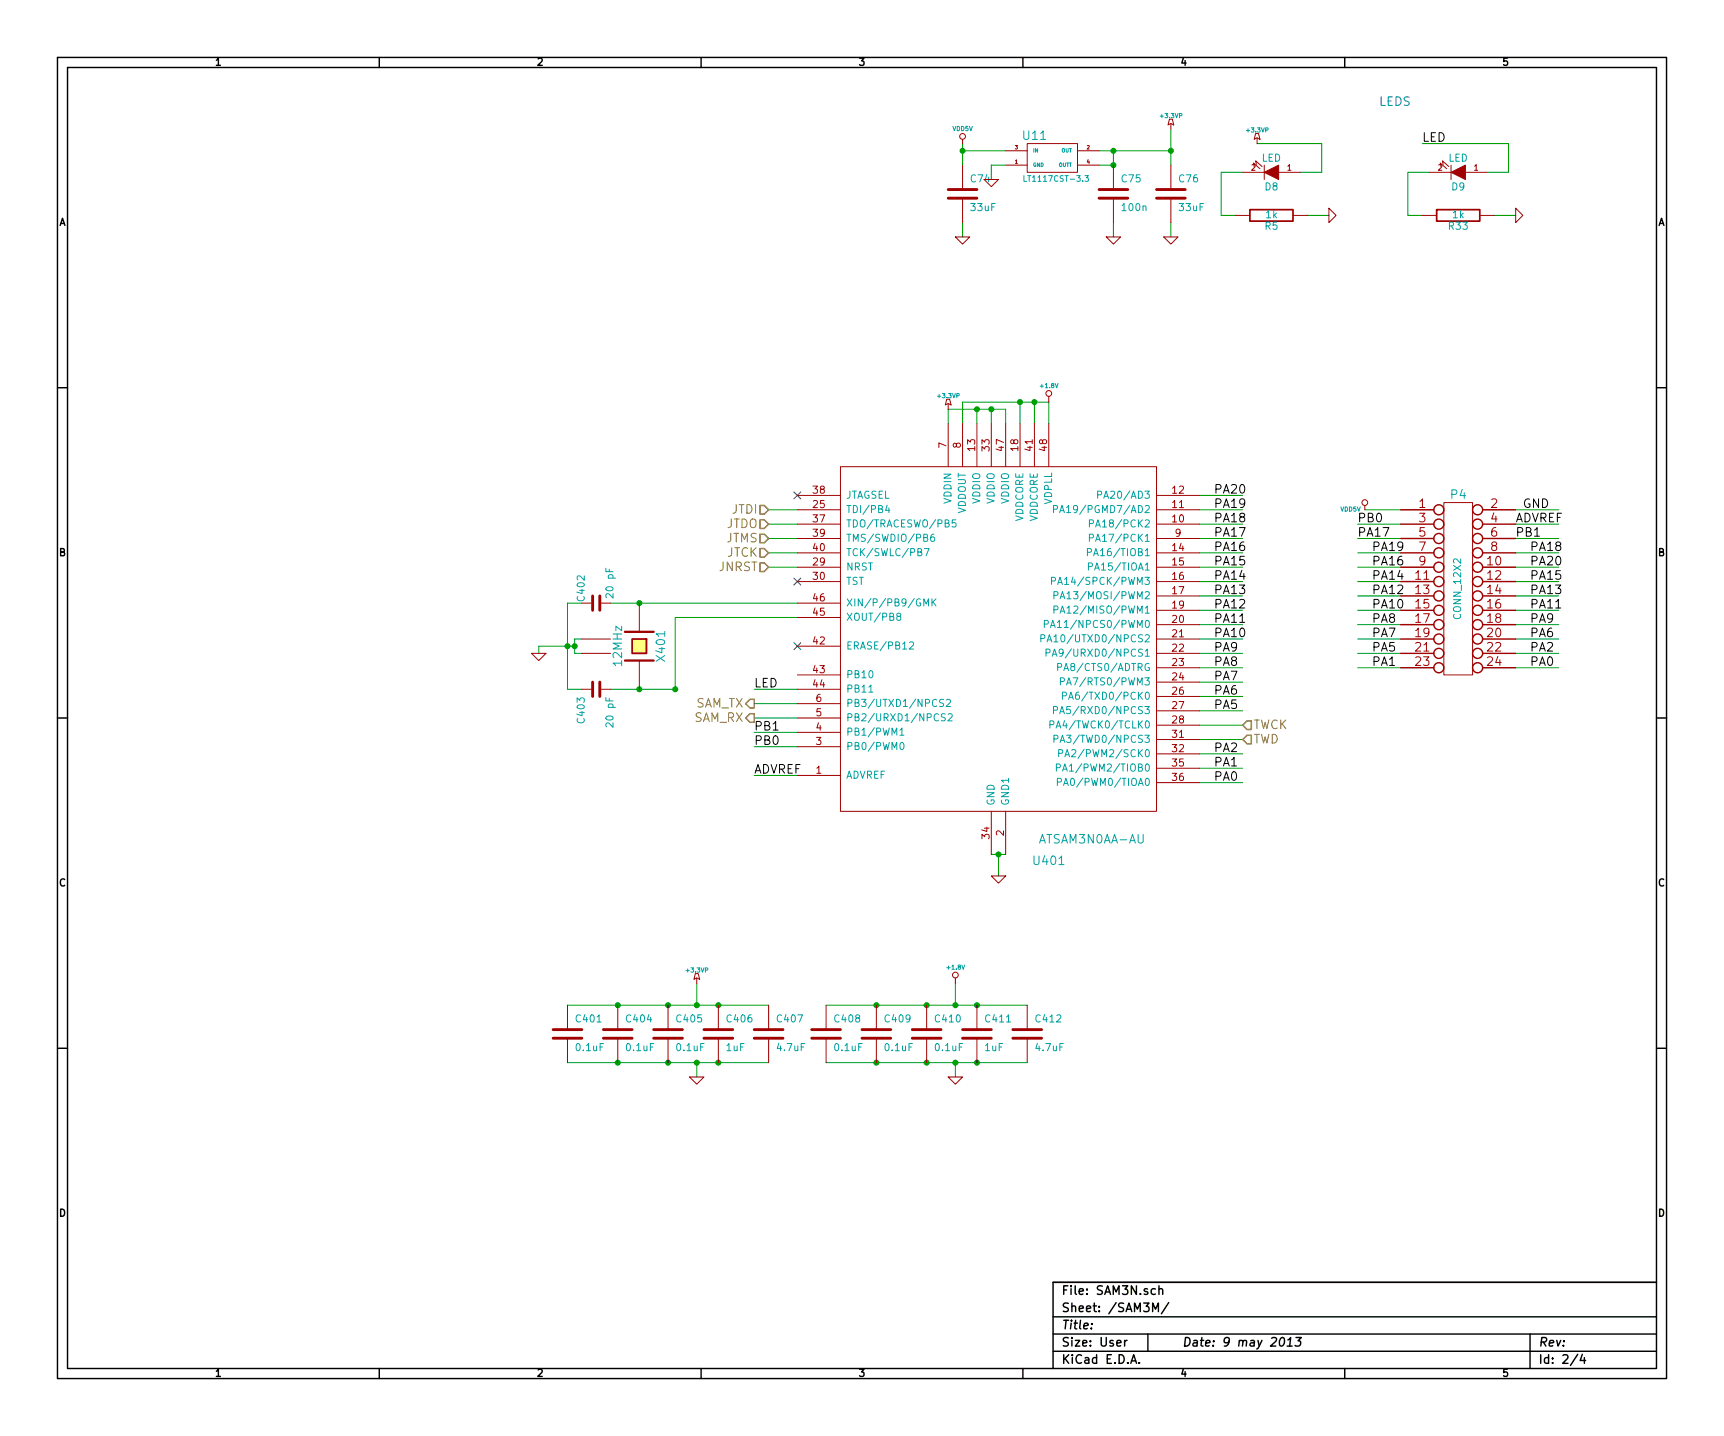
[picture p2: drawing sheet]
<svg xmlns="http://www.w3.org/2000/svg" width="305mm" height="254mm" viewBox="0 0 305 254" stroke-linecap="round" stroke-linejoin="round" font-family="sans-serif">
<g fill="none" stroke="#000" stroke-width=".25">
<path d="M10.2 10.2h284.4v233.6h-284.4zM11.9 11.9h281v230.2h-281zM67.1 10.2v1.7M124 10.2v1.7M180.8 10.2v1.7M237.7 10.2v1.7M10.2 68.6h1.7M292.9 68.6h1.7M10.2 127h1.7M292.9 127h1.7M10.2 185.4h1.7M292.9 185.4h1.7"/>
<path d="M186.2 232.9h106.7M186.2 239h106.7M186.2 236h106.7M193 234.1v.2M198.8 237.1v1M199.3 237.1l-.3 .1-.2 .2M202.9 236v3M203.8 232v-1.5l.5 1.1 .5-1.1v1.5M204.3 228a.48 .48 0 0 0-.7 .1v.7l.2 .2 .5-.1M204.9 228.1l.1-.1a.36 .36 0 0 1 .6 .2v.8M204.9 227.4v1.6M206.6 230.4l-1.3 2"/>
<path d="M226.4 236.7l.4-.1a.88 .88 0 0 1-.3 1.5l-.3-.3a1.19 1.19 0 0 1 .2-1.1zM227.6 238.1h.8M227.7 237l.5-.4-.2 1.5M229.1 236.6h1l-.6 .6h.3l.2 .3-.1 .3-.3 .3-.6-.1M270.5 236v6.1M278.9 239.5l-1.3 2M279.8 239.5l-.4 1.1h.9M292.9 226.8h-106.7v15.3M67.1 242.1v1.7M124 242.1v1.7M180.8 242.1v1.7M199.9 241.1l.5-1.5 .5 1.5"/>
<path d="M200.1 240.7h.7M201.4 241v.1M237.7 242.1v1.7M280.1 240.1v1"/>
</g>
<g fill="none" stroke="#00a000" stroke-width=".18">
<path d="M170.2 25.4v3.8M170.2 39.4v2.5M170.2 26.7h7.6M177.8 29.2h-2.5v2.6M194.3 26.7h12.7M196.8 26.7v2.5h-2.5M196.8 39.4v2.5M207 22.9v6.3M207 39.4v2.5M219.7 30.5h-3.8v7.6h2.5M222.2 25.4h11.5v5.1h-3.8M231.1 38.1h3.8"/>
<path d="M251.5 25.4h15.2v5.1h-3.8M252.7 30.5h-3.8v7.6h2.6M264.2 38.1h3.8M167.6 74.9v-2.5h10.2v2.5M170.2 74.9v-3.8h15.2v3.8M172.7 72.4v2.5M175.3 72.4v2.5M180.3 71.1v3.8M182.9 71.1v3.8M135.9 90.2h5.1M135.9 95.3h5.1M135.9 92.7h5.1"/>
<path d="M135.9 97.8h5.1M212.1 90.2h7.6M212.1 95.3h7.6M212.1 92.7h7.6M212.1 97.8h7.6M212.1 87.6h7.6M240 95.3h7.6M240 92.7h7.6M240 97.8h7.6M241.3 90.2h6.3M268 90.2h7.6M268 95.3h7.6"/>
<path d="M268 92.7h7.6M268 97.8h7.6M101.6 114.3h-6.4v1.3M102.9 106.7h-2.6v15.2h2.6M102.9 113h-1.3v2.6h1.3M107.9 106.7h33.1M135.9 100.3h5.1M141 109.2h-21.6v12.7h-11.5M212.1 100.3h7.6M212.1 115.6h7.6M212.1 113h7.6M212.1 105.4h7.6"/>
<path d="M212.1 102.9h7.6M212.1 118.1h7.6M212.1 108h7.6M212.1 110.5h7.6M240 100.3h7.6M240 115.6h7.6M240 113h7.6M240 105.4h7.6M240 102.9h7.6M240 118.1h7.6M240 108h7.6M240 110.5h7.6"/>
<path d="M268 100.3h7.6M268 115.6h7.6M268 113h7.6M268 105.4h7.6M268 102.9h7.6M268 118.1h7.6M268 108h7.6M268 110.5h7.6M133.3 121.9h7.7M133.3 129.5h7.7M133.3 127h7.7M133.3 124.5h7.7"/>
<path d="M133.3 137.2h7.7M133.3 132.1h7.7M212.1 130.8h7.6M212.1 128.3h7.6M212.1 120.7h7.6M212.1 123.2h7.6M212.1 125.7h7.6M212.1 138.4h7.6M212.1 133.4h7.6M212.1 135.9h7.6M175.3 151.1h2.5M176.5 151.1v3.8"/>
<path d="M100.3 177.8h35.6M123.2 174v3.8M146 177.8h35.6M168.9 174v3.8M100.3 188h35.6M123.2 188v2.5M146 188h35.6M168.9 188v2.5"/>
</g>
<g fill="#00a000" stroke="#00a000" stroke-width=".25">
<circle cx="154.9" cy="177.8" r=".41"/>
<circle cx="168.9" cy="177.8" r=".41"/>
<circle cx="163.8" cy="177.8" r=".41"/>
<circle cx="163.8" cy="188" r=".41"/>
<circle cx="172.7" cy="188" r=".41"/>
<circle cx="172.7" cy="177.8" r=".41"/>
<circle cx="168.9" cy="188" r=".41"/>
<circle cx="154.9" cy="188" r=".41"/>
<circle cx="109.2" cy="188" r=".41"/>
<circle cx="123.2" cy="188" r=".41"/>
<circle cx="127" cy="177.8" r=".41"/>
<circle cx="127" cy="188" r=".41"/>
<circle cx="118.1" cy="188" r=".41"/>
<circle cx="118.1" cy="177.8" r=".41"/>
<circle cx="123.2" cy="177.8" r=".41"/>
<circle cx="119.4" cy="121.9" r=".41"/>
<circle cx="100.3" cy="114.3" r=".41"/>
<circle cx="101.6" cy="114.3" r=".41"/>
<circle cx="113" cy="121.9" r=".41"/>
<circle cx="113" cy="106.7" r=".41"/>
<circle cx="175.3" cy="72.4" r=".41"/>
<circle cx="182.9" cy="71.1" r=".41"/>
<circle cx="170.2" cy="26.7" r=".41"/>
<circle cx="196.8" cy="29.2" r=".41"/>
<circle cx="196.8" cy="26.7" r=".41"/>
<circle cx="207" cy="26.7" r=".41"/>
<circle cx="180.3" cy="71.1" r=".41"/>
<circle cx="172.7" cy="72.4" r=".41"/>
<circle cx="176.5" cy="151.1" r=".41"/>
<circle cx="109.2" cy="177.8" r=".41"/>
</g>
<g fill="none" stroke="#a00000" stroke-width=".18">
<path d="M170.2 24.6v.8M170.2 29.2v4.3M170.2 35.1v4.3M174 31.8h2.5l-1.2 1.2zM177.8 29.2h3.8M177.8 26.7h3.8M181.6 25.4h8.9v5.1h-8.9zM190.5 29.2h3.8M190.5 26.7h3.8M196.8 29.2v4.3M196.8 35.1v4.3M206.8 21.1h.5l.2 1-.5-.3-.5 .3z"/>
<path d="M207 21.8v1.1M207 29.2v4.3M207 35.1v4.3M218.4 38.1h2.6M219.7 30.5h3.8M221.7 29.5l-.1-.7 1.2 1M222 23.6h.5l.3 1-.6-.2-.5 .2zM222.1 29.1l-.1-.7 1.1 1.1M222.2 24.4v1M223.5 29.2v2.6M226.1 30.5h3.8M228.6 38.1h2.5"/>
<path d="M234.9 36.8l1.3 1.3-1.3 1.3zM251.5 38.1h2.5M252.7 30.5h3.8M254.8 29.5l-.2-.7 1.2 1M255.1 29.1l-.1-.7 1.2 1.1M256.5 29.2v2.6M259.1 30.5h3.8M261.6 38.1h2.6M268 36.8l1.2 1.3-1.2 1.3zM168.9 41.9h2.5l-1.2 1.3zM195.6 41.9h2.5l-1.3 1.3zM205.7 41.9h2.6l-1.3 1.3z"/>
<path d="M167.4 70.6h.5l.2 1-.5-.2-.5 .2zM167.6 71.4v1M167.6 74.9v7.7M170.2 74.9v7.7M172.7 74.9v7.7M175.3 74.9v7.7M177.8 74.9v7.7M180.3 74.9v7.7M182.9 74.9v7.7M185.4 70.1v1M185.4 74.9v7.7M141 95.3h7.6"/>
<path d="M141 92.7h7.6M141 97.8h7.6M141 90.2h7.6M141 87.6h7.6M148.6 82.6h55.9v60.9h-55.9zM204.5 95.3h7.6M204.5 92.7h7.6M204.5 97.8h7.6M204.5 90.2h7.6M204.5 87.6h7.6M241.3 89.4v.8M255.3 88.9h5v30.5h-5z"/>
<path d="M94 115.6h2.5l-1.3 1.2zM102.9 106.7h1.6M102.9 115.6h5M102.9 113h5M106 105.4h.1M106.3 106.7h1.6M113 106.7v5.1M113 116.8v5.1M141 106.7h7.6M141 102.9h7.6M141 114.3h7.6M141 119.4h7.6"/>
<path d="M141 100.3h7.6M141 109.2h7.6M204.5 115.6h7.6M204.5 113h7.6M204.5 110.5h7.6M204.5 102.9h7.6M204.5 118.1h7.6M204.5 100.3h7.6M204.5 105.4h7.6M204.5 108h7.6M102.9 121.9h1.6M106 120.7h.1"/>
<path d="M106.3 121.9h1.6M141 121.9h7.6M141 137.2h7.6M141 132.1h7.6M141 129.5h7.6M141 127h7.6M141 124.5h7.6M204.5 130.8h7.6M204.5 133.4h7.6M204.5 120.7h7.6M204.5 135.9h7.6M204.5 123.2h7.6"/>
<path d="M204.5 138.4h7.6M204.5 125.7h7.6M204.5 128.3h7.6M175.3 154.9h2.5l-1.3 1.3zM175.3 143.5v7.6M177.8 143.5v7.6M100.3 177.8v4.3M109.2 177.8v4.3M118.1 177.8v4.3M122.9 172.2h.5l.3 1-.5-.2-.5 .2zM123.2 173v1M127 177.8v4.3"/>
<path d="M135.9 177.8v4.3M146 177.8v4.3M154.9 177.8v4.3M163.8 177.8v4.3M168.9 173v1M172.7 177.8v4.3M181.6 177.8v4.3M100.3 183.6v4.4M109.2 183.6v4.4M118.1 183.6v4.4M121.9 190.5h2.6l-1.3 1.3zM127 183.6v4.4"/>
<path d="M135.9 183.6v4.4M146 183.6v4.4M154.9 183.6v4.4M163.8 183.6v4.4M167.6 190.5h2.6l-1.3 1.3zM172.7 183.6v4.4M181.6 183.6v4.4"/>
<circle cx="170.2" cy="24.1" r=".51"/>
<circle cx="185.4" cy="69.6" r=".51"/>
<circle cx="241.3" cy="88.9" r=".51"/>
<circle cx="168.9" cy="172.5" r=".51"/>
</g>
<g fill="none" stroke="#a00000" stroke-width=".25">
<path d="M247.6 90.2h5.9M247.6 92.7h5.9M247.6 95.3h5.9M247.6 97.8h5.9M262.1 90.2h5.9M262.1 92.7h5.9M262.1 95.3h5.9M262.1 97.8h5.9M247.6 100.3h5.9M247.6 113h5.9M247.6 102.9h5.9M247.6 115.6h5.9"/>
<path d="M247.6 105.4h5.9M247.6 118.1h5.9M247.6 108h5.9M247.6 110.5h5.9M262.1 100.3h5.9M262.1 113h5.9M262.1 102.9h5.9M262.1 115.6h5.9M262.1 105.4h5.9M262.1 118.1h5.9M262.1 108h5.9M262.1 110.5h5.9"/>
<circle cx="254.4" cy="90.2" r=".89"/>
<circle cx="254.4" cy="92.7" r=".89"/>
<circle cx="254.4" cy="95.2" r=".89"/>
<circle cx="254.4" cy="97.8" r=".89"/>
<circle cx="261.2" cy="95.2" r=".89"/>
<circle cx="261.2" cy="97.8" r=".89"/>
<circle cx="261.2" cy="90.2" r=".89"/>
<circle cx="261.2" cy="92.7" r=".89"/>
<circle cx="254.4" cy="110.5" r=".89"/>
<circle cx="254.4" cy="100.3" r=".89"/>
<circle cx="254.4" cy="105.4" r=".89"/>
<circle cx="254.4" cy="118.1" r=".89"/>
<circle cx="254.4" cy="113" r=".89"/>
<circle cx="254.4" cy="107.9" r=".89"/>
<circle cx="254.4" cy="115.6" r=".89"/>
<circle cx="254.4" cy="102.9" r=".89"/>
<circle cx="261.2" cy="115.6" r=".89"/>
<circle cx="261.2" cy="118.1" r=".89"/>
<circle cx="261.2" cy="100.3" r=".89"/>
<circle cx="261.2" cy="105.4" r=".89"/>
<circle cx="261.2" cy="113" r=".89"/>
<circle cx="261.2" cy="110.5" r=".89"/>
<circle cx="261.2" cy="107.9" r=".89"/>
<circle cx="261.2" cy="102.9" r=".89"/>
</g>
<path d="M134.4 99.6h.7l.8 .7-.8 .8h-.7zM134.4 97h.7l.8 .8-.8 .8h-.7zM134.4 94.5h.7l.8 .8-.8 .7h-.7zM134.4 91.9h.7l.8 .8-.8 .8h-.7zM134.4 89.4h.7l.8 .8-.8 .7h-.7zM132.6 126.2h.7v1.6h-.7l-.8-.8zM132.6 123.7h.7v1.5h-.7l-.8-.7zM220.5 130h.7v1.6h-.7l-.8-.8zM220.5 127.5h.7v1.5h-.7l-.8-.7z" fill="none" stroke="#808000" stroke-width=".25"/>
<g fill="none" stroke="#a00000" stroke-width=".51">
<path d="M167.6 35.1h5.1M167.6 33.5h5.1M194.3 35.1h5.1M194.3 33.5h5.1M204.5 35.1h5M204.5 33.5h5M104.8 105.4v2.6zM106 105.4v2.6zM104.8 120.7v2.5zM106 120.7v2.5zM97.8 183.6h5.1M97.8 182.1h5.1"/>
<path d="M106.7 183.6h5.1M106.7 182.1h5.1M115.6 183.6h5M115.6 182.1h5M124.5 183.6h5M124.5 182.1h5M133.3 183.6h5.1M133.3 182.1h5.1M143.5 183.6h5.1M143.5 182.1h5.1M152.4 183.6h5.1M152.4 182.1h5.1"/>
<path d="M161.3 183.6h5.1M161.3 182.1h5.1M170.2 183.6h5.1M170.2 182.1h5.1M179.1 183.6h5M179.1 182.1h5"/>
</g>
<path d="M140.4 87l1.2 1.2M141.6 87l-1.2 1.2M140.4 102.3l1.2 1.2M140.4 113.7l1.2 1.2M141.6 102.3l-1.2 1.2M141.6 113.7l-1.2 1.2" fill="none" stroke="#0000c0" stroke-width=".18"/>
<path d="M110.5 111.8h5.1M110.5 116.8h5.1" fill="none" stroke="#a00000" stroke-width=".41"/>
<path d="M111.8 113h2.5v2.6h-2.5z" fill="#ffff80" stroke="#ffff80" stroke-width=".25"/>
<path d="M221 37.1h7.6v2h-7.6zM254 37.1h7.6v2h-7.6zM111.8 113h2.5v2.6h-2.5z" fill="none" stroke="#a00000" stroke-width=".3"/>
<g fill="none" stroke="#00a0a0" stroke-width=".18">
<path d="M181 31.1v1h.5M191.8 31.1h.6l-.3 .3 .3 .1v.5l-.1 .1-.5-.1M156.8 89.4l-.2 .9h.7M157.1 89.8v.9M163.4 97h.9l-.6 1.3M165.1 94.5l-.3 .1a.87 .87 0 0 0 0 1.2l.4-.2v-.5l-.4-.1-.3 .2M169 91.9h-.6l-.1 .7 .2-.2 .5 .2v.5l-.2 .1-.5-.1M186.3 90.1l.6-.1v-.5l-.2-.1h-.4v1.3M187.4 90.7l.4-1.3 .4 1.3M187.5 90.3h.6M192.3 97.7l.6-.1v-.4l-.2-.2h-.4v1.3M192.6 95.1h.6l.1-.5-.2-.1h-.5v1.3"/>
<path d="M192.6 92.6h.6l.1-.5-.2-.2h-.5v1.3M194.1 87.5h.6v-.5l-.2-.1h-.4v1.2M158.8 109l-.2-.1v-.3l.4-.1 .2 .1v.3l-.6 .2-.1 .1v.3l.3 .2h.2l.3-.2-.1-.4-.2-.1M160.8 113.7l.5-.2 .2 .4-.8 .9h.8M163.3 107.2v-1.3l.5 .9 .4-.9v1.3M164.8 105.9v1.3M164.9 106.5l.6 .7M165.5 105.9l-.7 .8M184 112.9h.6l.1-.5-.2-.1h-.5v1.2M184.6 110.4l.6-.1 .1-.4-.2-.2h-.5v1.3M184.9 115.5l.6-.1 .1-.5-.2-.1h-.5v1.3M185.1 113.5l.4-1.2 .5 1.2"/>
<path d="M185.2 113.2h.6M185.7 111l.4-1.3 .5 1.3M185.9 110.6h.5M185.9 102.8l.6-.1 .1-.5-.2-.1h-.5v1.3M186 116.1l.4-1.3 .5 1.3M186.2 115.7h.5M186.3 105.3h.6l.1-.5-.2-.2h-.5v1.3M186.3 107.8h.6l.1-.5-.2-.1h-.5v1.3M187 118h.6l.1-.5-.2-.2h-.5v1.3M187 103.4l.4-1.3 .4 1.3M187.1 103h.6M187.4 105.9l.4-1.3 .5 1.3"/>
<path d="M187.4 108.5l.4-1.3 .5 1.3M187.6 105.6h.5M187.6 108.1h.5M192.4 100.2h.6l.1-.5-.2-.1h-.5v1.2M153.6 122.4h.7M159.1 129.2l.4-.4v1.2M159.1 130h.7M159.2 131.4l.2-.1a.67 .67 0 0 1 .4 .7 .67 .67 0 0 1-.4 .6l-.2-.1-.1-.4zM166.8 123.8l-.5-.1-.1 .1v.5l.6 .2v.2l-.2 .3-.5-.1M167.1 126.3l-.5-.1-.1 .2v.4l.6 .2v.3l-.2 .2h-.5M167.3 123.8l.5-.1 .2 .4-.7 .9h.7M167.6 126.4l.5-.2 .3 .4-.8 .9h.8"/>
<path d="M185.6 128.2l.6-.1 .1-.5-.2-.1h-.5v1.3M186.3 125.6h.6v-.5l-.2-.1h-.4v1.2M186.3 130.7h.6l.1-.5-.2-.2h-.5v1.3M186.8 135.8l.6-.1v-.4l-.2-.2h-.4v1.3M186.9 138.3h.7v-.5l-.2-.1h-.5v1.2M187.2 133.2h.6v-.5l-.1-.1h-.5v1.3M187.4 126.2l.4-1.2 .4 1.2M187.4 131.3l.4-1.3 .5 1.3M187.5 120.5h.6v-.5l-.1-.1h-.5v1.3M187.5 125.9h.6M187.6 131h.5M187.8 123.1l.6-.1 .1-.4-.2-.2h-.5v1.3"/>
<path d="M187.9 136.4l.4-1.3 .4 1.3M188 136h.6M188 138.9l.4-1.2 .5 1.2M188.3 133.9l.4-1.3 .4 1.3M188.4 133.5h.6M188.6 121.2l.4-1.3 .4 1.3M188.7 120.8h.6M188.9 123.7l.4-1.3 .5 1.3M189.1 123.3h.5"/>
</g>
<g fill="#a00000" stroke="#a00000" stroke-width=".18">
<path d="M256.5 30.5l2.6-1.3v2.6z"/>
<path d="M223.5 30.5l2.6-1.3v2.6z"/>
</g>
<text font-size="2.1" fill="#00f" x="243.8" y="18.8">LEDS</text>
<g font-size="2.1" fill="#00a0a0">
<text x="180.9" y="24.8">U11</text>
<text x="256.5" y="88.3">P4</text>
<text x="110.1" y="117.7" transform="rotate(-90 110.1 117.7)">12MHz</text>
<text x="117.7" y="116.8" transform="rotate(-90 117.7 116.8)">X401</text>
<text x="183.9" y="149.3">ATSAM3N0AA-AU</text>
<text x="182.9" y="153.1">U401</text>
</g>
<g font-size="2.1">
<text x="251.5" y="25.1">LED</text>
<text x="214.6" y="87.4">PA20</text>
<text x="214.6" y="89.9">PA19</text>
<text x="269.2" y="89.9">GND</text>
<text x="214.6" y="95">PA17</text>
<text x="214.6" y="92.5">PA18</text>
<text x="240" y="95">PA17</text>
<text x="240" y="92.5">PB0</text>
<text x="268" y="92.5">ADVREF</text>
<text x="268" y="95">PB1</text>
<text x="214.6" y="100.1">PA15</text>
<text x="214.6" y="97.5">PA16</text>
<text x="242.6" y="100.1">PA16</text>
<text x="242.6" y="97.5">PA19</text>
<text x="270.5" y="100.1">PA20</text>
<text x="270.5" y="97.5">PA18</text>
<text x="214.6" y="107.7">PA12</text>
<text x="214.6" y="102.6">PA14</text>
<text x="214.6" y="105.2">PA13</text>
<text x="242.6" y="107.7">PA10</text>
<text x="242.6" y="105.2">PA12</text>
<text x="242.6" y="102.6">PA14</text>
<text x="270.5" y="107.7">PA11</text>
<text x="270.5" y="105.2">PA13</text>
<text x="270.5" y="102.6">PA15</text>
<text x="214.6" y="110.2">PA11</text>
<text x="214.6" y="112.8">PA10</text>
<text x="242.6" y="112.8">PA7</text>
<text x="242.6" y="110.2">PA8</text>
<text x="270.5" y="112.8">PA6</text>
<text x="270.5" y="110.2">PA9</text>
<text x="214.6" y="115.3">PA9</text>
<text x="214.6" y="117.9">PA8</text>
<text x="242.6" y="117.9">PA1</text>
<text x="242.6" y="115.3">PA5</text>
<text x="270.5" y="117.9">PA0</text>
<text x="270.5" y="115.3">PA2</text>
<text x="133.3" y="121.7">LED</text>
<text x="214.6" y="125.5">PA5</text>
<text x="214.6" y="122.9">PA6</text>
<text x="214.6" y="120.4">PA7</text>
<text x="133.3" y="131.8">PB0</text>
<text x="133.3" y="129.3">PB1</text>
<text x="133.3" y="136.9">ADVREF</text>
<text x="214.6" y="135.6">PA1</text>
<text x="214.6" y="133.1">PA2</text>
<text x="214.6" y="138.2">PA0</text>
<text x="187.7" y="229.1">File: SAM3N.sch</text>
<text x="187.7" y="232.2">Sheet: /SAM3M/</text>
<text x="187.7" y="238.3">Size: User</text>
<text x="187.7" y="235.2">Title:</text>
<text x="209" y="238.3">Date: 9 may 2013</text>
<text x="272" y="238.3">Rev:</text>
<text x="187.7" y="241.3">KiCad E.D.A.</text>
<text x="272" y="241.3">Id: 2/4</text>
</g>
<g font-size="2.1" fill="#a00000">
<text x="250.9" y="89.9">1</text>
<text x="263.6" y="89.9">2</text>
<text x="250.9" y="92.5">3</text>
<text x="250.9" y="95">5</text>
<text x="263.6" y="92.5">4</text>
<text x="263.6" y="95">6</text>
<text x="250.9" y="97.5">7</text>
<text x="250.9" y="100.1">9</text>
<text x="263" y="100.1">10</text>
<text x="263.6" y="97.5">8</text>
<text x="250.3" y="102.6">11</text>
<text x="250.3" y="105.2">13</text>
<text x="250.3" y="107.7">15</text>
<text x="263" y="102.6">12</text>
<text x="263" y="105.2">14</text>
<text x="263" y="107.7">16</text>
<text x="250.3" y="110.2">17</text>
<text x="250.3" y="112.8">19</text>
<text x="263" y="112.8">20</text>
<text x="263" y="110.2">18</text>
<text x="250.3" y="115.3">21</text>
<text x="250.3" y="117.9">23</text>
<text x="263" y="115.3">22</text>
<text x="263" y="117.9">24</text>
</g>
<g font-size="2.1" fill="#808000">
<text x="128.3" y="93.5">JTDO</text>
<text x="129.4" y="90.9">JTDI</text>
<text x="127" y="101.1">JNRST</text>
<text x="128.3" y="96">JTMS</text>
<text x="128.4" y="98.6">JTCK</text>
<text x="122.8" y="125.2">SAM_TX</text>
<text x="122.6" y="127.8">SAM_RX</text>
<text x="221.6" y="131.6">TWD</text>
<text x="221.6" y="129">TWCK</text>
</g>
<g font-size="1.8">
<text x="38.1" y="11.7">1</text>
<text x="95" y="11.7">2</text>
<text x="151.9" y="11.7">3</text>
<text x="208.8" y="11.7">4</text>
<text x="265.7" y="11.7">5</text>
<text x="10.4" y="40">A</text>
<text x="293.1" y="40">A</text>
<text x="10.4" y="98.4">B</text>
<text x="293.1" y="98.4">B</text>
<text x="10.4" y="156.8">C</text>
<text x="293.1" y="156.8">C</text>
<text x="10.4" y="215.3">D</text>
<text x="293.1" y="215.3">D</text>
<text x="38.1" y="243.6">1</text>
<text x="95" y="243.6">2</text>
<text x="151.9" y="243.6">3</text>
<text x="208.8" y="243.6">4</text>
<text x="265.7" y="243.6">5</text>
</g>
<g font-size="1.8" fill="#00a0a0">
<text x="223" y="28.7">LED</text>
<text x="256" y="28.7">LED</text>
<text x="171.7" y="32.3">C74</text>
<text x="198.3" y="32.3">C75</text>
<text x="208.5" y="32.3">C76</text>
<text x="223.7" y="33.7">D8</text>
<text x="256.7" y="33.7">D9</text>
<text x="171.7" y="37.4">33uF</text>
<text x="198.5" y="37.4">100n</text>
<text x="208.6" y="37.4">33uF</text>
<text x="223.7" y="40.7">R5</text>
<text x="223.8" y="38.7">1k</text>
<text x="256.2" y="40.7">R33</text>
<text x="256.8" y="38.7">1k</text>
<text x="149.6" y="88.3">JTAGSEL</text>
<text x="168.3" y="89.1" transform="rotate(-90 168.3 89.1)">VDDIN</text>
<text x="173.4" y="89.2" transform="rotate(-90 173.4 89.2)">VDDIO</text>
<text x="175.9" y="89.2" transform="rotate(-90 175.9 89.2)">VDDIO</text>
<text x="178.4" y="89.2" transform="rotate(-90 178.4 89.2)">VDDIO</text>
<text x="186.1" y="89.4" transform="rotate(-90 186.1 89.4)">VDPLL</text>
<text x="195" y="88.3">PA20/AD3</text>
<text x="149.6" y="90.8">TDI/PB4</text>
<text x="149.6" y="93.3">TDO/TRACESWO/PB5</text>
<text x="149.6" y="95.9">TMS/SWDIO/PB6</text>
<text x="170.8" y="91" transform="rotate(-90 170.8 91)">VDDOUT</text>
<text x="181" y="92.4" transform="rotate(-90 181 92.4)">VDDCORE</text>
<text x="183.5" y="92.4" transform="rotate(-90 183.5 92.4)">VDDCORE</text>
<text x="188.2" y="90.8">PA19/PGMD7/AD2</text>
<text x="193.8" y="95.9">PA17/PCK1</text>
<text x="193.8" y="93.3">PA18/PCK2</text>
<text x="149.6" y="98.4">TCK/SWLC/PB7</text>
<text x="149.6" y="101">NRST</text>
<text x="193.3" y="98.4">PA16/TIOB1</text>
<text x="193.3" y="101">PA15/TIOA1</text>
<text x="103.4" y="106.2" transform="rotate(-90 103.4 106.2)">C402</text>
<text x="108.5" y="105.5" transform="rotate(-90 108.5 105.5)">20 pF</text>
<text x="149.6" y="103.5">TST</text>
<text x="149.6" y="107.3">XIN/P/PB9/GMK</text>
<text x="187.8" y="103.5">PA14/SPCK/PWM3</text>
<text x="188.2" y="106">PA13/MOSI/PWM2</text>
<text x="149.6" y="109.9">XOUT/PB8</text>
<text x="186.4" y="113.7">PA10/UTXD0/NPCS2</text>
<text x="186.8" y="111.1">PA11/NPCS0/PWM0</text>
<text x="188.2" y="108.6">PA12/MISO/PWM1</text>
<text x="258.4" y="109.3" transform="rotate(-90 258.4 109.3)">CONN_12X2</text>
<text x="149.6" y="114.9">ERASE/PB12</text>
<text x="187.1" y="116.2">PA9/URXD0/NPCS1</text>
<text x="188.2" y="118.7">PA8/CTS0/ADTRG</text>
<text x="149.6" y="125.1">PB3/UTXD1/NPCS2</text>
<text x="149.6" y="120">PB10</text>
<text x="149.6" y="122.6">PB11</text>
<text x="189.2" y="121.3">PA7/RTS0/PWM3</text>
<text x="189.8" y="123.8">PA6/TXD0/PCK0</text>
<text x="103.4" y="127.8" transform="rotate(-90 103.4 127.8)">C403</text>
<text x="108.5" y="128.3" transform="rotate(-90 108.5 128.3)">20 pF</text>
<text x="149.6" y="130.2">PB1/PWM1</text>
<text x="149.6" y="127.6">PB2/URXD1/NPCS2</text>
<text x="187" y="128.9">PA4/TWCK0/TCLK0</text>
<text x="188.1" y="131.4">PA3/TWD0/NPCS3</text>
<text x="188.4" y="126.4">PA5/RXD0/NPCS3</text>
<text x="149.6" y="137.8">ADVREF</text>
<text x="149.6" y="132.7">PB0/PWM0</text>
<text x="188.5" y="136.5">PA1/PWM2/TIOB0</text>
<text x="189" y="134">PA2/PWM2/SCK0</text>
<text x="175.9" y="142.5" transform="rotate(-90 175.9 142.5)">GND</text>
<text x="178.4" y="142.5" transform="rotate(-90 178.4 142.5)">GND1</text>
<text x="188.5" y="139.1">PA0/PWM0/TIOA0</text>
<text x="101.9" y="186">0.1uF</text>
<text x="102" y="180.9">C401</text>
<text x="110.8" y="186">0.1uF</text>
<text x="110.8" y="180.9">C404</text>
<text x="119.7" y="186">0.1uF</text>
<text x="119.7" y="180.9">C405</text>
<text x="128.4" y="186">1uF</text>
<text x="128.6" y="180.9">C406</text>
<text x="137.5" y="186">4.7uF</text>
<text x="137.5" y="180.9">C407</text>
<text x="147.7" y="186">0.1uF</text>
<text x="147.7" y="180.9">C408</text>
<text x="156.5" y="186">0.1uF</text>
<text x="156.6" y="180.9">C409</text>
<text x="165.4" y="186">0.1uF</text>
<text x="165.5" y="180.9">C410</text>
<text x="174.1" y="186">1uF</text>
<text x="174.3" y="180.9">C411</text>
<text x="183.2" y="186">4.7uF</text>
<text x="183.2" y="180.9">C412</text>
</g>
<g font-size="1.8" fill="#a00000">
<text x="167.4" y="79.2" transform="rotate(-90 167.4 79.2)">7</text>
<text x="169.9" y="79.2" transform="rotate(-90 169.9 79.2)">8</text>
<text x="172.5" y="79.7" transform="rotate(-90 172.5 79.7)">13</text>
<text x="175" y="79.7" transform="rotate(-90 175 79.7)">33</text>
<text x="177.5" y="79.7" transform="rotate(-90 177.5 79.7)">47</text>
<text x="180.1" y="79.7" transform="rotate(-90 180.1 79.7)">18</text>
<text x="182.6" y="79.7" transform="rotate(-90 182.6 79.7)">41</text>
<text x="185.2" y="79.7" transform="rotate(-90 185.2 79.7)">48</text>
<text x="143.8" y="89.9">25</text>
<text x="143.8" y="87.4">38</text>
<text x="207.3" y="89.9">11</text>
<text x="207.3" y="87.4">12</text>
<text x="143.8" y="92.5">37</text>
<text x="143.8" y="95">39</text>
<text x="207.3" y="92.5">10</text>
<text x="207.8" y="95">9</text>
<text x="143.8" y="97.5">40</text>
<text x="143.8" y="100.1">29</text>
<text x="207.3" y="97.5">14</text>
<text x="207.3" y="100.1">15</text>
<text x="143.8" y="102.6">30</text>
<text x="143.8" y="106.4">46</text>
<text x="207.3" y="102.6">16</text>
<text x="207.3" y="105.2">17</text>
<text x="207.3" y="107.7">19</text>
<text x="143.8" y="109">45</text>
<text x="207.3" y="110.2">20</text>
<text x="207.3" y="112.8">21</text>
<text x="143.8" y="114">42</text>
<text x="143.8" y="119.1">43</text>
<text x="207.3" y="115.3">22</text>
<text x="207.3" y="117.9">23</text>
<text x="143.8" y="121.7">44</text>
<text x="144.3" y="124.2">6</text>
<text x="207.3" y="120.4">24</text>
<text x="207.3" y="122.9">26</text>
<text x="207.3" y="125.5">27</text>
<text x="144.3" y="131.8">3</text>
<text x="144.3" y="129.3">4</text>
<text x="144.3" y="126.7">5</text>
<text x="207.3" y="130.6">31</text>
<text x="207.3" y="128">28</text>
<text x="144.3" y="136.9">1</text>
<text x="207.3" y="133.1">32</text>
<text x="207.3" y="135.6">35</text>
<text x="207.3" y="138.2">36</text>
<text x="175" y="148.3" transform="rotate(-90 175 148.3)">34</text>
<text x="177.5" y="147.8" transform="rotate(-90 177.5 147.8)">2</text>
</g>
<text font-size="1.4" fill="#00a0a0" x="181.6" y="32.2">LT1117CST-3.3</text>
<g font-size="1.4" fill="#a00000">
<text x="221.2" y="30.2">2</text>
<text x="227.6" y="30.2">1</text>
<text x="254.3" y="30.2">2</text>
<text x="260.6" y="30.2">1</text>
</g>
<g font-size="1.1" fill="#00a0a0">
<text x="168.4" y="23.2">VDD5V</text>
<text x="205.3" y="20.9">+3.3VP</text>
<text x="220.5" y="23.4">+3.3VP</text>
<text x="165.9" y="70.4">+3.3VP</text>
<text x="184" y="68.7">+1.8V</text>
<text x="237" y="90.5">VDD5V</text>
<text x="121.4" y="172">+3.3VP</text>
<text x="167.5" y="171.5">+1.8V</text>
</g>
<g font-size=".9" fill="#a00000">
<text x="179.5" y="29">1</text>
<text x="179.5" y="26.4">3</text>
<text x="192.2" y="26.4">2</text>
<text x="192.2" y="29">4</text>
</g>
<g font-size=".9" fill="#00a0a0">
<text x="182.6" y="29.5">GND</text>
<text x="182.6" y="27">IN</text>
<text x="187.1" y="29.5">OUTT</text>
<text x="187.6" y="27">OUT</text>
</g>
</svg>
